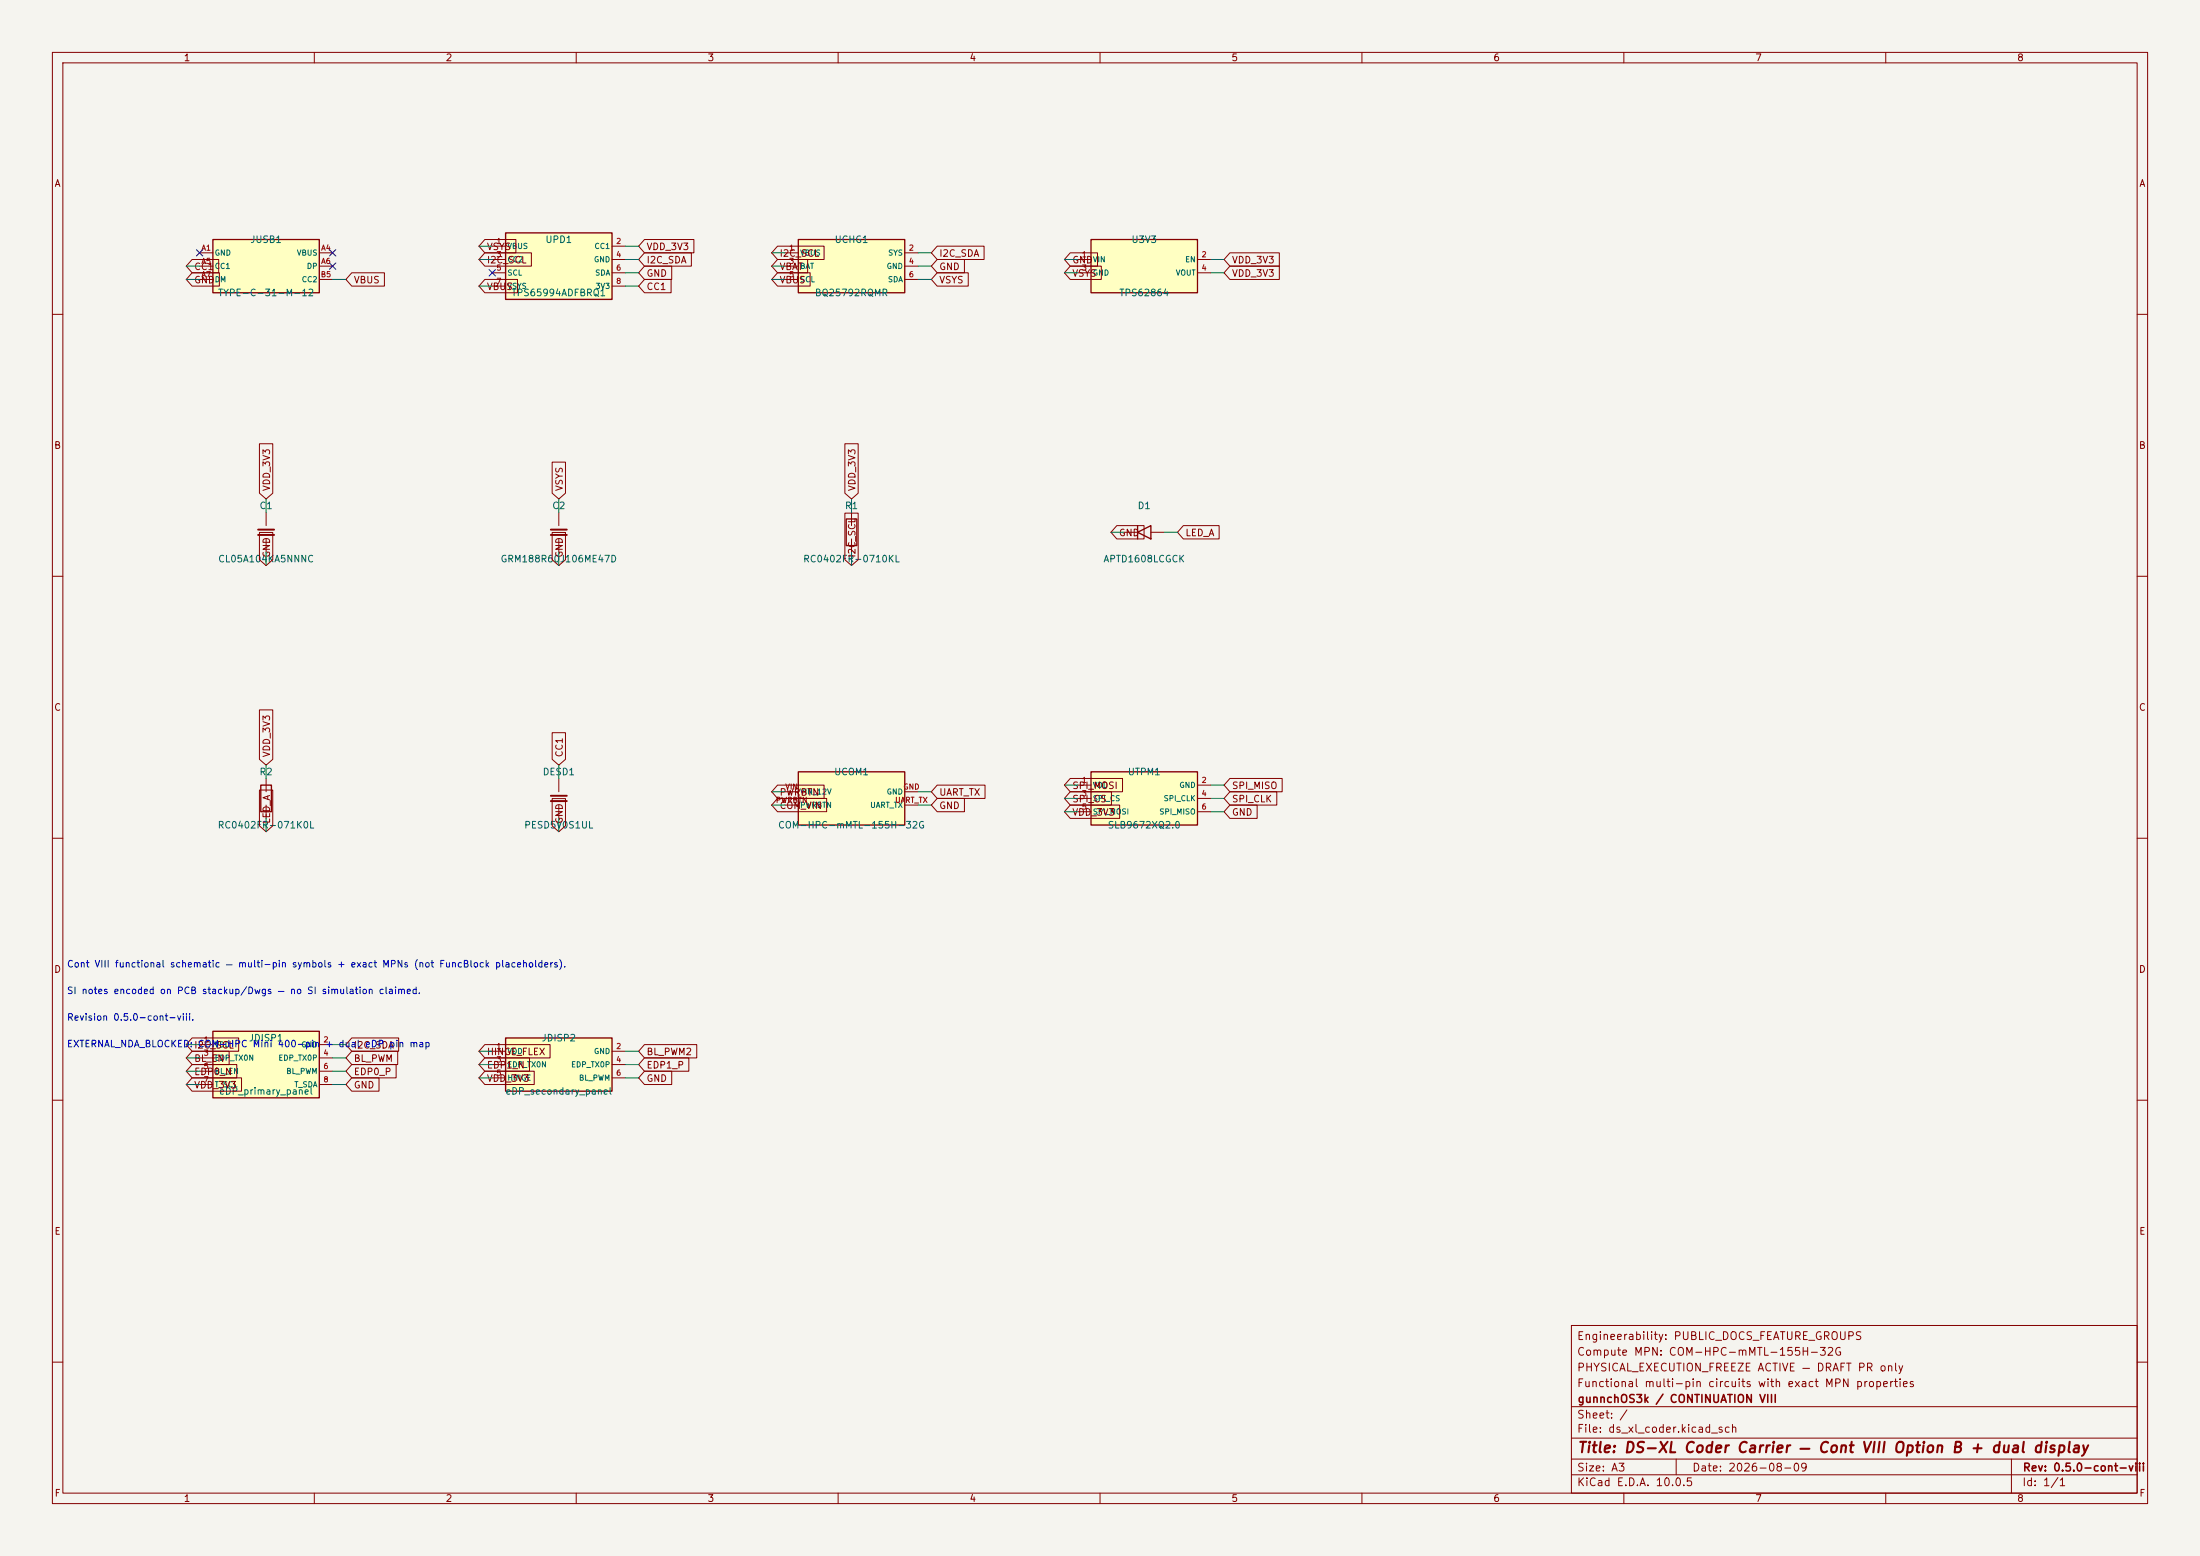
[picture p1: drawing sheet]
<svg xmlns="http://www.w3.org/2000/svg" width="420mm" height="297mm" viewBox="0 0 420 297" stroke-linecap="round" stroke-linejoin="round" font-family="sans-serif">
<path d="M0 0h420v297h-420z" fill="#f5f4ef" stroke="#f5f4ef" stroke-width=".19"/>
<g fill="none" stroke="#840000" stroke-width=".19">
<path d="M10 10h400v277h-400zM12 12h396v273h-396zM60 10v2M110 10v2M160 10v2M210 10v2M260 10v2M310 10v2M360 10v2M10 60h2M408 60h2M10 110h2"/>
<path d="M408 110h2M10 160h2M408 160h2M10 210h2M408 210h2M300 253h108v32h-108zM10 260h2M300 278.5h108M300 274.5h108M300 268.5h108M320 278.5v3M384 278.5v6.5"/>
<path d="M408 260h2M60 285v2M110 285v2M160 285v2M210 285v2M260 285v2M300 281.5h108M310 285v2M360 285v2"/>
</g>
<path d="M96.5 44.5h20.3v12.7h-20.3z" fill="#ffffc2"/>
<path d="M96.5 44.5h20.3v12.7h-20.3zM161.5 99.1h2.1v5h-2.1zM49.8 149.9h2v5h-2z" fill="none" stroke="#840000" stroke-width=".25"/>
<g fill="none" stroke="#840000" stroke-width=".19">
<path d="M94 47h2.5M94 49.5h2.5M94 52.1h2.5M94 54.6h2.5M116.8 47h2.6M116.8 49.5h2.6M116.8 52.1h2.6M116.8 54.6h2.6M162.6 97.8v2.5M162.6 102.9v2.5M50.8 148.6v2.5M50.8 153.7v2.5"/>
<path d="M106.7 148.6v2.5M106.7 153.7v2.5"/>
</g>
<path d="M105.2 151.9h3M105.2 152.9h3" fill="none" stroke="#840000" stroke-width=".37"/>
<path d="M96.5 198.1h20.3v10.2h-20.3z" fill="#ffffc2"/>
<path d="M96.5 198.1h20.3v10.2h-20.3z" fill="none" stroke="#840000" stroke-width=".25"/>
<path d="M94 200.7h2.5M94 203.2h2.5M94 205.7h2.5M116.8 200.7h2.6M116.8 203.2h2.6M116.8 205.7h2.6" fill="none" stroke="#840000" stroke-width=".19"/>
<path d="M40.6 45.7h20.4v10.2h-20.4z" fill="#ffffc2"/>
<path d="M40.6 45.7h20.4v10.2h-20.4zM217.2 101.6l2.5-1.3v2.6zM217.2 100.3v2.6" fill="none" stroke="#840000" stroke-width=".25"/>
<path d="M38.1 48.3h2.5M38.1 50.8h2.5M38.1 53.3h2.5M61 48.3h2.5M61 50.8h2.5M61 53.3h2.5M106.7 97.8v2.5M106.7 102.9v2.5M214.6 101.6h2.6M219.7 101.6h2.5" fill="none" stroke="#840000" stroke-width=".19"/>
<path d="M105.2 101.1h3M105.2 102.1h3" fill="none" stroke="#840000" stroke-width=".37"/>
<path d="M152.4 147.3h20.3v10.2h-20.3z" fill="#ffffc2"/>
<path d="M152.4 147.3h20.3v10.2h-20.3z" fill="none" stroke="#840000" stroke-width=".25"/>
<path d="M50.8 97.8v2.5M50.8 102.9v2.5M149.9 151.1h2.5M149.9 153.7h2.5M172.7 151.1h2.6M172.7 153.7h2.6" fill="none" stroke="#840000" stroke-width=".19"/>
<path d="M49.3 101.1h3M49.3 102.1h3" fill="none" stroke="#840000" stroke-width=".37"/>
<path d="M208.3 45.7h20.3v10.2h-20.3z" fill="#ffffc2"/>
<path d="M208.3 45.7h20.3v10.2h-20.3z" fill="none" stroke="#840000" stroke-width=".25"/>
<path d="M205.7 49.5h2.6M205.7 52.1h2.6M228.6 49.5h2.5M228.6 52.1h2.5" fill="none" stroke="#840000" stroke-width=".19"/>
<path d="M208.3 147.3h20.3v10.2h-20.3z" fill="#ffffc2"/>
<path d="M208.3 147.3h20.3v10.2h-20.3z" fill="none" stroke="#840000" stroke-width=".25"/>
<path d="M205.7 149.9h2.6M205.7 152.4h2.6M205.7 154.9h2.6M228.6 149.9h2.5M228.6 152.4h2.5M228.6 154.9h2.5" fill="none" stroke="#840000" stroke-width=".19"/>
<path d="M152.4 45.7h20.3v10.2h-20.3z" fill="#ffffc2"/>
<path d="M152.4 45.7h20.3v10.2h-20.3z" fill="none" stroke="#840000" stroke-width=".25"/>
<path d="M149.9 48.3h2.5M149.9 50.8h2.5M149.9 53.3h2.5M172.7 48.3h2.6M172.7 50.8h2.6M172.7 53.3h2.6" fill="none" stroke="#840000" stroke-width=".19"/>
<path d="M40.6 196.9h20.4v12.7h-20.4z" fill="#ffffc2"/>
<path d="M40.6 196.9h20.4v12.7h-20.4z" fill="none" stroke="#840000" stroke-width=".25"/>
<g fill="none" stroke="#840000" stroke-width=".19">
<path d="M36.7 52.1h5.2v2.5h-5.2l-1.1-1.3zM36.7 49.5h5.1v2.6h-5.1l-1.1-1.3zM67.2 52.1h6.2v2.5h-6.2l-1.2-1.3zM92.6 45.7h5.9v2.6h-5.9l-1.2-1.3zM92.6 48.3h8.8v2.5h-8.8l-1.2-1.3zM92.6 53.3h6.2v2.6h-6.2l-1.2-1.3zM123 53.3h5.1v2.6h-5.1l-1.1-1.3zM123 50.8h5.2v2.5h-5.2l-1.1-1.2zM123 48.3h9v2.5h-9l-1.1-1.3zM123 45.7h9.5v2.6h-9.5l-1.1-1.3zM148.4 47h8.9v2.5h-8.9l-1.1-1.2zM148.4 52.1h6.3v2.5h-6.3l-1.1-1.3z"/>
<path d="M148.4 49.5h5.8v2.6h-5.8l-1.1-1.3zM178.9 52.1h5.9v2.5h-5.9l-1.1-1.3zM178.9 49.5h5.2v2.6h-5.2l-1.1-1.3zM178.9 47h9v2.5h-9l-1.1-1.2zM204.3 50.8h5.9v2.5h-5.9l-1.1-1.2zM204.3 48.3h5.2v2.5h-5.2l-1.1-1.3zM234.8 50.8h9.4v2.5h-9.4l-1.1-1.2zM234.8 48.3h9.4v2.5h-9.4l-1.1-1.3zM49.5 84.7h2.6v9.4l-1.3 1.2-1.3-1.2zM105.4 88.2h2.6v5.9l-1.3 1.2-1.3-1.2zM161.3 97.9h2.5v8.9l-1.2 1.2-1.3-1.2zM161.3 84.7h2.5v9.4l-1.2 1.2-1.3-1.2z"/>
<path d="M49.5 101.6h2.6v5.2l-1.3 1.2-1.3-1.2zM105.4 101.6h2.6v5.2l-1.3 1.2-1.3-1.2zM213.2 100.3h5.2v2.6h-5.2l-1.1-1.3zM225.9 100.3h6.8v2.6h-6.8l-1.1-1.3zM49.5 135.5h2.6v9.4l-1.3 1.2-1.3-1.2zM105.4 139.9h2.6v5l-1.3 1.2-1.3-1.2zM49.5 150.8h2.6v6.8l-1.3 1.2-1.3-1.2zM105.4 152.4h2.6v5.2l-1.3 1.2-1.3-1.2zM148.4 149.9h8.9v2.5h-8.9l-1.1-1.3zM148.4 152.4h9.4v2.5h-9.4l-1.1-1.2zM178.9 149.9h9.1v2.5h-9.1l-1.1-1.3zM178.9 152.4h5.2v2.5h-5.2l-1.1-1.2z"/>
<path d="M204.3 153.7h9.4v2.5h-9.4l-1.1-1.3zM204.3 148.6h10v2.5h-10l-1.1-1.2zM204.3 151.1h7.9v2.6h-7.9l-1.1-1.3zM234.8 148.6h10v2.5h-10l-1.1-1.2zM234.8 151.1h8.9v2.6h-8.9l-1.1-1.3zM234.8 153.7h5.2v2.5h-5.2l-1.1-1.3zM36.7 198.1h8.9v2.6h-8.9l-1.1-1.3zM38.1 199.4h2.5M61 199.4h2.5M67.2 198.1h8.9v2.6h-8.9l-1.2-1.3zM92.6 199.4h12.4v2.5h-12.4l-1.2-1.2zM123 199.4h10v2.5h-10l-1.1-1.2z"/>
<path d="M36.7 203.2h8.5v2.5h-8.5l-1.1-1.2zM36.7 205.7h9.4v2.6h-9.4l-1.1-1.3zM36.7 200.7h7.1v2.5h-7.1l-1.1-1.3zM38.1 201.9h2.5M38.1 204.5h2.5M38.1 207h2.5M61 201.9h2.5M61 204.5h2.5M61 207h2.5M67.2 205.7h5.2v2.6h-5.2l-1.2-1.3zM67.2 203.2h8.4v2.5h-8.4l-1.2-1.2zM67.2 200.7h8.7v2.5h-8.7l-1.2-1.3z"/>
<path d="M92.6 204.5h9.4v2.5h-9.4l-1.2-1.3zM92.6 201.9h8.5v2.6h-8.5l-1.2-1.3zM123 201.9h8.5v2.6h-8.5l-1.1-1.3zM123 204.5h5.2v2.5h-5.2l-1.1-1.3z"/>
</g>
<g fill="none" stroke="#009600" stroke-width=".19">
<path d="M35.6 53.3h2.5M35.6 50.8h2.5M63.5 53.3h2.5M91.4 49.5h2.6M91.4 47h2.6M91.4 54.6h2.6M119.4 52.1h2.5M119.4 49.5h2.5M119.4 47h2.5M119.4 54.6h2.5M147.3 53.3h2.6M147.3 48.3h2.6"/>
<path d="M147.3 50.8h2.6M175.3 53.3h2.5M175.3 48.3h2.5M175.3 50.8h2.5M203.2 52.1h2.5M203.2 49.5h2.5M231.1 52.1h2.6M231.1 49.5h2.6M50.8 95.3v2.5M106.7 95.3v2.5M162.6 95.3v2.5M50.8 105.4v2.6"/>
<path d="M106.7 105.4v2.6M162.6 105.4v2.6M212.1 101.6h2.5M222.2 101.6h2.6M50.8 146.1v2.5M50.8 156.2v2.6M106.7 146.1v2.5M106.7 156.2v2.6M147.3 151.1h2.6M147.3 153.7h2.6M175.3 151.1h2.5M175.3 153.7h2.5"/>
<path d="M203.2 154.9h2.5M203.2 152.4h2.5M203.2 149.9h2.5M231.1 154.9h2.6M231.1 152.4h2.6M231.1 149.9h2.6M35.6 199.4h2.5M63.5 199.4h2.5M35.6 207h2.5M35.6 204.5h2.5M35.6 201.9h2.5M63.5 207h2.5"/>
<path d="M63.5 204.5h2.5M63.5 201.9h2.5M91.4 200.7h2.6M91.4 205.7h2.6M91.4 203.2h2.6M119.4 200.7h2.5M119.4 205.7h2.5M119.4 203.2h2.5"/>
</g>
<path d="M37.5 47.7l1.2 1.2M38.7 47.7l-1.2 1.2M62.9 47.7l1.2 1.2M62.9 50.2l1.2 1.2M64.1 47.7l-1.2 1.2M64.1 50.2l-1.2 1.2M93.4 51.5l1.2 1.2M94.6 51.5l-1.2 1.2" fill="none" stroke="#000084" stroke-width=".19"/>
<text font-size="2" fill="#840000" x="301" y="277.8">Title: DS-XL Coder Carrier — Cont VIII Option B + dual display</text>
<g font-size="1.5" fill="#840000">
<text x="300.9" y="256.1">Engineerability: PUBLIC_DOCS_FEATURE_GROUPS</text>
<text x="300.9" y="262.1">PHYSICAL_EXECUTION_FREEZE ACTIVE — DRAFT PR only</text>
<text x="300.9" y="259.1">Compute MPN: COM-HPC-mMTL-155H-32G</text>
<text x="300.9" y="265.1">Functional multi-pin circuits with exact MPN properties</text>
<text x="301" y="268.1">gunnchOS3k / CONTINUATION VIII</text>
<text x="300.9" y="273.8">File: ds_xl_coder.kicad_sch</text>
<text x="300.9" y="271.1">Sheet: /</text>
<text x="300.9" y="281.2">Size: A3</text>
<text x="322.9" y="281.2">Date: 2026-08-09</text>
<text x="386" y="281.2">Rev: 0.5.0-cont-viii</text>
<text x="300.9" y="284">KiCad E.D.A. 10.0.5</text>
<text x="385.9" y="284">Id: 1/1</text>
</g>
<g font-size="1.3" fill="#840000">
<text x="35" y="12">1</text>
<text x="85" y="12">2</text>
<text x="135" y="12">3</text>
<text x="185" y="12">4</text>
<text x="235" y="12">5</text>
<text x="285" y="12">6</text>
<text x="335" y="12">7</text>
<text x="385" y="12">8</text>
<text x="10.3" y="36">A</text>
<text x="408.3" y="36">A</text>
<text x="37" y="51.9">CC1</text>
<text x="92.8" y="48">VSYS</text>
<text x="92.8" y="50.6">I2C_SCL</text>
<text x="123.3" y="53.1">GND</text>
<text x="123.3" y="50.6">I2C_SDA</text>
<text x="123.3" y="48">VDD_3V3</text>
<text x="148.7" y="49.3">I2C_SCL</text>
<text x="148.7" y="51.9">VBAT</text>
<text x="179.2" y="51.9">GND</text>
<text x="179.2" y="49.3">I2C_SDA</text>
<text x="204.6" y="53.1">VSYS</text>
<text x="204.6" y="50.6">GND</text>
<text x="235.1" y="53.1">VDD_3V3</text>
<text x="235.1" y="50.6">VDD_3V3</text>
<text x="37" y="54.4">GND</text>
<text x="67.4" y="54.4">VBUS</text>
<text x="92.8" y="55.7">VBUS</text>
<text x="123.3" y="55.7">CC1</text>
<text x="148.7" y="54.4">VBUS</text>
<text x="179.2" y="54.4">VSYS</text>
<text x="10.2" y="86">B</text>
<text x="408.2" y="86">B</text>
<text x="51.9" y="93.8" transform="rotate(-90 51.9 93.8)">VDD_3V3</text>
<text x="107.7" y="93.8" transform="rotate(-90 107.7 93.8)">VSYS</text>
<text x="163.6" y="93.8" transform="rotate(-90 163.6 93.8)">VDD_3V3</text>
<text x="51.9" y="106.5" transform="rotate(-90 51.9 106.5)">GND</text>
<text x="107.7" y="106.5" transform="rotate(-90 107.7 106.5)">GND</text>
<text x="163.6" y="106.5" transform="rotate(-90 163.6 106.5)">I2C_SCL</text>
<text x="213.5" y="102.7">GND</text>
<text x="226.2" y="102.7">LED_A</text>
<text x="10.2" y="136">C</text>
<text x="408.2" y="136">C</text>
<text x="51.9" y="144.6" transform="rotate(-90 51.9 144.6)">VDD_3V3</text>
<text x="107.7" y="144.6" transform="rotate(-90 107.7 144.6)">CC1</text>
<text x="148.7" y="152.2">PWRBTN</text>
<text x="148.7" y="154.7">COM_VIN</text>
<text x="179.2" y="152.2">UART_TX</text>
<text x="179.2" y="154.7">GND</text>
<text x="204.6" y="156">VDD_3V3</text>
<text x="204.6" y="150.9">SPI_MOSI</text>
<text x="204.6" y="153.5">SPI_CS</text>
<text x="235.1" y="150.9">SPI_MISO</text>
<text x="235.1" y="153.5">SPI_CLK</text>
<text x="235.1" y="156">GND</text>
<text x="51.9" y="157.3" transform="rotate(-90 51.9 157.3)">LED_A</text>
<text x="107.7" y="157.3" transform="rotate(-90 107.7 157.3)">GND</text>
<text x="10.2" y="186">D</text>
<text x="408.2" y="186">D</text>
<text x="37" y="203">BL_EN</text>
<text x="67.4" y="203">BL_PWM</text>
<text x="67.4" y="200.4">I2C_SDA</text>
<text x="92.8" y="201.7">HINGE_FLEX</text>
<text x="123.3" y="201.7">BL_PWM2</text>
<text x="37" y="205.5">EDP0_N</text>
<text x="37" y="208.1">VDD_3V3</text>
<text x="67.4" y="208.1">GND</text>
<text x="67.4" y="205.5">EDP0_P</text>
<text x="92.8" y="206.8">VDD_3V3</text>
<text x="92.8" y="204.3">EDP1_N</text>
<text x="123.3" y="204.3">EDP1_P</text>
<text x="123.3" y="206.8">GND</text>
<text x="10.3" y="236">E</text>
<text x="408.3" y="236">E</text>
<text x="10.3" y="286">F</text>
<text x="35" y="287">1</text>
<text x="85" y="287">2</text>
<text x="135" y="287">3</text>
<text x="185" y="287">4</text>
<text x="235" y="287">5</text>
<text x="285" y="287">6</text>
<text x="335" y="287">7</text>
<text x="385" y="287">8</text>
<text x="408.3" y="286">F</text>
</g>
<g font-size="1.3" fill="#006464">
<text x="47.7" y="46.7">JUSB1</text>
<text x="104" y="46.7">UPD1</text>
<text x="159.2" y="46.7">UCHG1</text>
<text x="215.9" y="46.7">U3V3</text>
<text x="41.5" y="56.8">TYPE-C-31-M-12</text>
<text x="97.5" y="56.8">TPS65994ADFBRQ1</text>
<text x="155.4" y="56.8">BQ25792RQMR</text>
<text x="213.6" y="56.8">TPS62864</text>
<text x="49.4" y="97.5">C1</text>
<text x="105.3" y="97.5">C2</text>
<text x="161.2" y="97.5">R1</text>
<text x="217.1" y="97.5">D1</text>
<text x="41.5" y="107.6">CL05A104KA5NNNC</text>
<text x="95.5" y="107.6">GRM188R60J106ME47D</text>
<text x="153.2" y="107.6">RC0402FR-0710KL</text>
<text x="210.5" y="107.6">APTD1608LCGCK</text>
<text x="49.4" y="148.3">R2</text>
<text x="103.5" y="148.3">DESD1</text>
<text x="159.1" y="148.3">UCOM1</text>
<text x="215.2" y="148.3">UTPM1</text>
<text x="41.5" y="158.4">RC0402FR-071K0L</text>
<text x="100" y="158.4">PESD5V0S1UL</text>
<text x="148.4" y="158.4">COM-HPC-mMTL-155H-32G</text>
<text x="211.4" y="158.4">SLB9672XQ2.0</text>
<text x="47.4" y="199.1">JDISP1</text>
<text x="103.3" y="199.1">JDISP2</text>
<text x="41.7" y="209.2">eDP_primary_panel</text>
<text x="96.4" y="209.2">eDP_secondary_panel</text>
</g>
<g font-size="1.3" fill="#0000c2">
<text x="12.7" y="185">Cont VIII functional schematic — multi-pin symbols + exact MPNs (not FuncBlock placeholders).</text>
<text x="12.7" y="190.1">SI notes encoded on PCB stackup/Dwgs — no SI simulation claimed.</text>
<text x="12.7" y="195.1">Revision 0.5.0-cont-viii.</text>
<text x="12.7" y="200.2">EXTERNAL_NDA_BLOCKED:I2C_SCL</text>
<text x="37.6" y="200.2">COM-HPC Mini 400-pin</text>
<text x="62" y="200.2">+ dual eDP pin map</text>
</g>
<g font-size="1" fill="#a90000">
<text x="94.7" y="46.8">1</text>
<text x="117.5" y="46.8">2</text>
<text x="38.3" y="48.1">A1</text>
<text x="38.3" y="50.6">A5</text>
<text x="38.3" y="53.2">A7</text>
<text x="61.1" y="53.2">B5</text>
<text x="61.2" y="48.1">A4</text>
<text x="61.2" y="50.6">A6</text>
<text x="94.7" y="49.3">3</text>
<text x="94.7" y="51.9">5</text>
<text x="117.5" y="49.3">4</text>
<text x="117.5" y="51.9">6</text>
<text x="150.5" y="48.1">1</text>
<text x="150.5" y="50.6">3</text>
<text x="150.5" y="53.2">5</text>
<text x="173.4" y="48.1">2</text>
<text x="173.4" y="50.6">4</text>
<text x="173.4" y="53.2">6</text>
<text x="206.4" y="49.3">1</text>
<text x="206.4" y="51.9">3</text>
<text x="229.3" y="49.3">2</text>
<text x="229.3" y="51.9">4</text>
<text x="94.7" y="54.4">7</text>
<text x="117.5" y="54.4">8</text>
<text x="206.4" y="149.7">1</text>
<text x="229.3" y="149.7">2</text>
<text x="148" y="153.5">PWRBTN</text>
<text x="149.8" y="150.9">VIN</text>
<text x="170.8" y="153.5">UART_TX</text>
<text x="172.3" y="150.9">GND</text>
<text x="206.4" y="152.2">3</text>
<text x="206.4" y="154.8">5</text>
<text x="229.3" y="152.2">4</text>
<text x="229.3" y="154.8">6</text>
<text x="38.8" y="199.2">1</text>
<text x="38.8" y="201.7">3</text>
<text x="61.6" y="199.2">2</text>
<text x="61.6" y="201.7">4</text>
<text x="94.7" y="200.5">1</text>
<text x="94.7" y="203">3</text>
<text x="117.5" y="200.5">2</text>
<text x="117.5" y="203">4</text>
<text x="38.8" y="204.3">5</text>
<text x="38.8" y="206.8">7</text>
<text x="61.6" y="204.3">6</text>
<text x="61.6" y="206.8">8</text>
<text x="94.7" y="205.6">5</text>
<text x="117.5" y="205.6">6</text>
</g>
<g font-size="1" fill="#006464">
<text x="96.8" y="47.8">VBUS</text>
<text x="113.4" y="47.8">CC1</text>
<text x="40.9" y="49">GND</text>
<text x="40.9" y="51.6">CC1</text>
<text x="56.6" y="49">VBUS</text>
<text x="58.5" y="51.6">DP</text>
<text x="96.8" y="50.3">CC2</text>
<text x="96.8" y="52.8">SCL</text>
<text x="113.3" y="50.3">GND</text>
<text x="113.5" y="52.8">SDA</text>
<text x="152.7" y="49">VBUS</text>
<text x="152.7" y="51.6">BAT</text>
<text x="169.2" y="51.6">GND</text>
<text x="169.5" y="49">SYS</text>
<text x="208.5" y="50.3">VIN</text>
<text x="208.5" y="52.8">GND</text>
<text x="224.4" y="52.8">VOUT</text>
<text x="226.2" y="50.3">EN</text>
<text x="40.9" y="54.1">DM</text>
<text x="57.5" y="54.1">CC2</text>
<text x="96.8" y="55.4">VSYS</text>
<text x="113.6" y="55.4">3V3</text>
<text x="152.7" y="54.1">SCL</text>
<text x="169.4" y="54.1">SDA</text>
<text x="152.7" y="154.4">PWRBTN</text>
<text x="152.7" y="151.9">VIN_12V</text>
<text x="166" y="154.4">UART_TX</text>
<text x="169.2" y="151.9">GND</text>
<text x="208.5" y="150.6">VDD</text>
<text x="208.5" y="153.2">SPI_CS</text>
<text x="208.5" y="155.7">SPI_MOSI</text>
<text x="221.2" y="155.7">SPI_MISO</text>
<text x="222" y="153.2">SPI_CLK</text>
<text x="225" y="150.6">GND</text>
<text x="40.9" y="200.2">VDD</text>
<text x="40.9" y="202.7">EDP_TX0N</text>
<text x="53.1" y="202.7">EDP_TX0P</text>
<text x="57.4" y="200.2">GND</text>
<text x="96.8" y="201.4">VDD</text>
<text x="96.8" y="204">EDP_TX0N</text>
<text x="108.9" y="204">EDP_TX0P</text>
<text x="113.3" y="201.4">GND</text>
<text x="40.9" y="205.2">BL_EN</text>
<text x="40.9" y="207.8">T_SCL</text>
<text x="54.6" y="205.2">BL_PWM</text>
<text x="56.1" y="207.8">T_SDA</text>
<text x="96.8" y="206.5">HINGE</text>
<text x="110.4" y="206.5">BL_PWM</text>
</g>
</svg>
